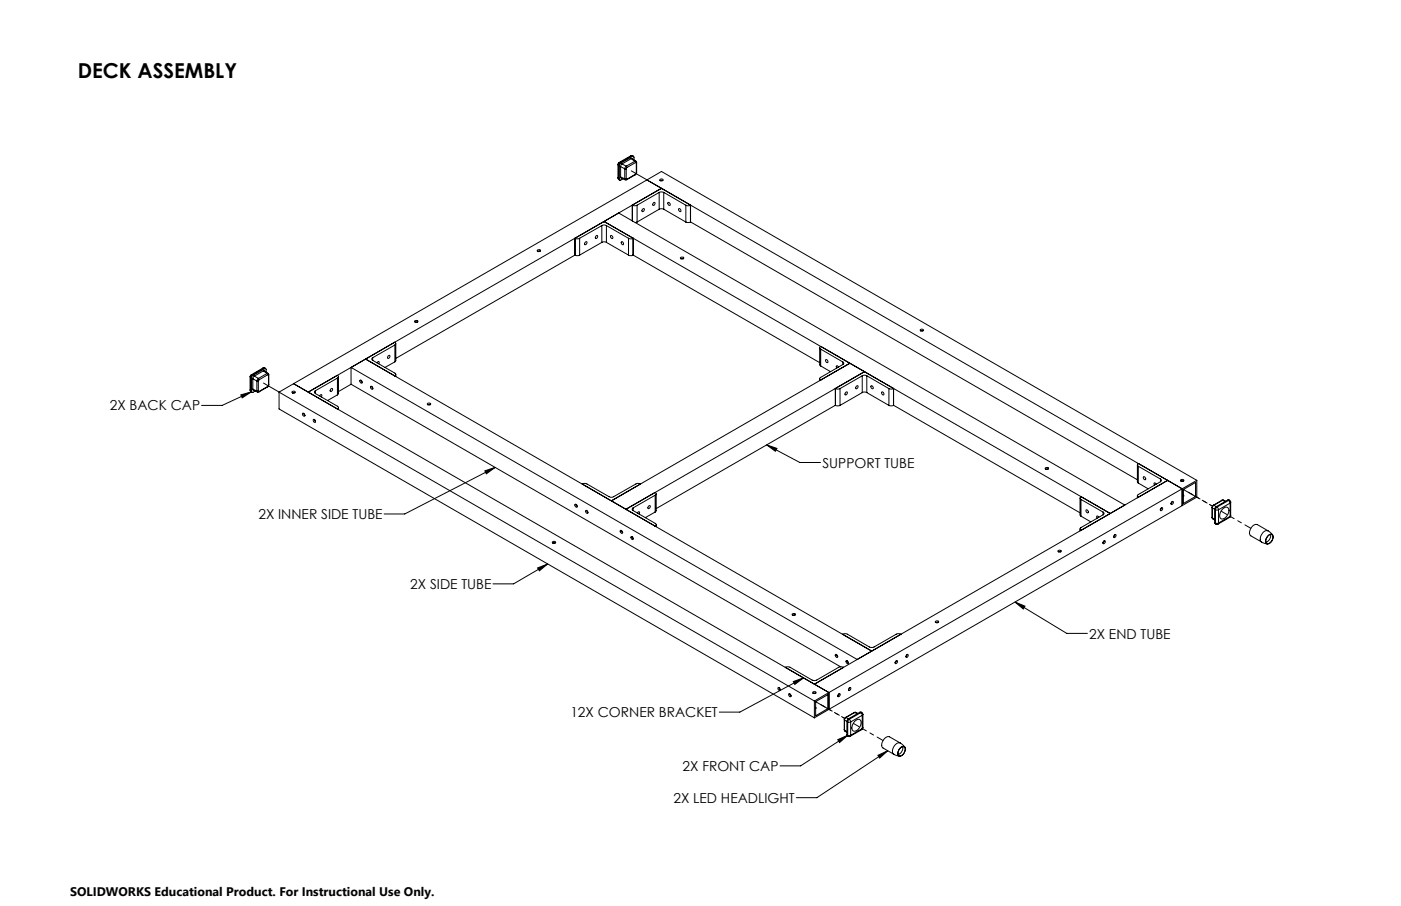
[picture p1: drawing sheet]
<svg xmlns="http://www.w3.org/2000/svg" width="432mm" height="279mm" viewBox="0 0 432 279" stroke-linecap="round" stroke-linejoin="round" font-family="sans-serif">
<g fill="none" stroke="#000" stroke-width=".31">
<path d="M190.5 54.8l.3 .6M190.5 50.7l.1 .3M190.5 54.8l.1 .3M190.5 50.7v4.1M190.6 55.1l.2 .3M190.6 51l.3 .1M190.6 55.1l.3 .1M190.6 51v4.1M190.8 50.1l-.3 .6M190.8 50.1l.3 .1M190.8 55.4l.2 .2M190.9 51.1v4.1"/>
<path d="M191.1 50.2l-.5 .8M191.1 50.2l.2 .1M191.3 54.6l.1 .3 1.3 .6M191.3 51.4l1.2 .7M191.3 51.4v3.2M191.3 54.6l1.2 .5M191.3 50.3l-.4 .8M191.7 50.6l-.4 .8M191.7 50.6l1.3 .7M192 55.1l-.7 .5h-.3l-.1-.4M192.5 52.1h.5M192.5 55.1h.5"/>
<path d="M192.5 55.1l.2 .4M192.5 52.1v3M193 51.3l-.5 .8M193 51.3l.2 .4M193 55.1l.2 .2M193 52.1v3M193.1 55.4l-.4 .1M193.2 51.7l-.2 .4M193.2 55.3l-.1 .1M194.3 48.1h.7M194.3 48.1h.4M194.3 48.1l-3.5 2"/>
<path d="M194.5 48.9h.4l1.1 .8M194.5 48.9l-2.8 1.7M194.5 48.9l1.2 .8M194.7 48.1l-3.6 2.1M194.7 48.1l.2 .2M194.9 48.3h.5v1M194.9 48.3l-3.6 2M195 48.1h-.3M195 48.1l.3 .1M195.7 49.7l.2 .4M195.7 49.7h.3M195.7 49.7l-2.7 1.6"/>
<path d="M195.8 53.9l-2.7 1.5M195.9 50.1l.2 .2M195.9 53.7l-.1 .2M195.9 53.7l-2.7 1.6M195.9 50.1l-2.7 1.6M196 49.7l.2 .4M196.1 53.3l-.2 .4M196.1 50.3v3M196.2 53.2l-.4 .7M196.2 50.1l-.1 .2M196.2 53.2l-.1 .1M196.2 50.1v3.1"/>
<path d="M199.4 55.5l-108.9 62.8M199.4 55.5l4.5 2.6M199.4 55.5l4.5-2.6 165 95.2M199.4 55.5l164.9 95.2M203.2 59.3h1.4M203.2 59.3l-6.8 4M203.2 59.3v5.2M203.5 55.3l.9 .1a.45 .45 0 0 1-.5 .4 .45 .45 0 0 1-.4-.5zM203.5 55.7h.1M203.5 55.7h.8M203.9 58.1l-108.9 62.8-4.5-2.6M203.9 58.1v.1"/>
<path d="M204.6 59.3l6.8 4M204.6 59.3v5.2M165.6 77.2a.55 .55 0 0 1 .6-.2 .55 .55 0 0 1 .4 .4 .56 .56 0 0 1-.6 .2 .56 .56 0 0 1-.4-.4zM165.7 77.5h.7M177.2 73.5l8.9-5.1 9.1 5.1M177.2 78.7l-55.2 31.8M177.2 73.5h.1M177.2 73.5v5.2M177.2 78.7h.1M177.2 73.5l.6 .2 .8-.2M177.2 78.7l.6 .1 .8-.1M178.6 73.5v5.2"/>
<path d="M180.4 74.7l.3-.2a.5 .5 0 0 1 .1 .6 .5 .5 0 0 1-.6 .3zM183.7 72.8l.3-.2a.5 .5 0 0 1 .1 .6 .5 .5 0 0 1-.6 .2zM185.5 69.6l.5-.2 .9 .2M185.5 74.8l.5-.2 .9 .2M185.5 69.6l-6.9 3.9M185.5 69.6v5.2M185.5 74.8l-6.9 3.9M186.2 68.3v.1M186.2 68.3l4.5-2.6 156 90.1-4.5 2.6zM186.9 69.6l6.8 3.9M186.9 69.6v5.2M186.9 74.8l6.8 3.9"/>
<path d="M188.2 72.6a.54 .54 0 0 1 .6 .4 .54 .54 0 0 1-.1 .6l-.5-.4zM191.6 74.5a.46 .46 0 0 1 .5 .3 .46 .46 0 0 1-.3 .6l-.3-.4zM193.7 73.5l.5 .2 .9-.2M193.7 78.7l.5 .1 .9-.1M193.7 73.5v5.2M194.9 63.3l8.8-5.1h.4l8.7 5.1M194.9 63.3h.1M194.9 63.3v4.8M194.9 63.3l.7 .2 .8-.2M194.9 63.3v4.9M195.1 73.5h.1M195.1 73.5v5.2"/>
<path d="M195.1 78.7h.1M195.2 78.7l57.4 33.1M195.2 73.5v5.2M196.4 68.5l-.6 .2M196.4 63.3v5.2M197.9 64.6l.5-.3a.49 .49 0 0 1 .1 .7 .49 .49 0 0 1-.6 .2zM201.4 62.6l.1-.2a.45 .45 0 0 1 .3 .6 .45 .45 0 0 1-.6 .3zM203.2 64.5h1.4M203.2 64.5l-6.8 4M204.6 64.5l6.8 4M205.8 62.5a.49 .49 0 0 1 .7 .2 .49 .49 0 0 1-.2 .7l-.5-.5zM209.2 64.4a.5 .5 0 0 1 .6 .2 .5 .5 0 0 1-.1 .7l-.5-.4z"/>
<path d="M209.7 79.4a.48 .48 0 0 1 .6-.2 .48 .48 0 0 1 .3 .6l-.6 .1zM209.8 79.8h.8M211.4 63.3l.7 .2 .7-.2M211.4 68.5l.7 .2 .7-.2M211.4 63.3v5.2M212.8 68.5l137.8 79.5M212.8 63.3h.1M212.8 63.3v5.2M127.8 99a.57 .57 0 0 1 1 .2 .54 .54 0 0 1-.6 .3 .54 .54 0 0 1-.4-.5zM127.9 99.3h.8M77.1 116.2l.2 .3M77.1 116.2v4.1"/>
<path d="M77.3 116.5l.2 .1M77.3 116.5v4M77.4 115.6l-.3 .6M77.4 115.6h.4M77.5 116.6v4.1M77.8 115.6l-.5 .9M77.8 115.6l.2 .1M77.9 116.8l1.3 .7M77.9 116.8v3.2M78 115.7l-.5 .9M78.4 116l-.5 .8M78.4 116l1.3 .7"/>
<path d="M79.2 117.5h.4M79.2 117.5v3.1M79.6 117.5v3.1M79.7 116.7l-.5 .8M79.7 116.7l.2 .4M79.9 117.1l-.3 .4M81 113.5h.7M81 113.5l.3 .1M81 113.5l-3.6 2.1M81.2 114.4l.3-.1 1.2 .9M81.2 114.4l-2.8 1.6M81.2 114.4l1.1 .8"/>
<path d="M81.3 113.6l-3.5 2M81.3 113.6l.3 .1M81.6 113.7l.4 .1v.9M81.6 113.7l-3.6 2M81.7 113.5l-.4 .1M81.7 113.5l.2 .2M82.3 115.2l.2 .4M82.3 115.2h.4M82.3 115.2l-2.6 1.5M82.4 119.3l-2.6 1.6M82.5 115.6l.3 .1M82.5 119.2l-.1 .1"/>
<path d="M82.5 119.2l-2.6 1.5M82.5 115.6l-2.6 1.5M82.7 115.2l.1 .4M82.8 118.8l-.3 .4M82.8 115.7v3.1M82.8 118.6l-.4 .7M82.8 115.6v.1M82.8 118.6v.2M82.8 115.6v3M90.5 118.3l165 95.3M90.5 118.3l-4.5 2.6M102 119.9l.3-.1a.45 .45 0 0 1 .1 .6 .45 .45 0 0 1-.7 .1z"/>
<path d="M104 116.6a.44 .44 0 0 0 .3-.4 .44 .44 0 0 0-.3-.5l-8.9 5.3 8.9 5.1M104 116.6l-6.8 3.9M104 116.6v5.2M104.3 116.2v5.2l-.3 .4M108.2 118.5l-3.9 2.3M108.2 113.3l4.5-2.6 156 90.1-4.5 2.6zM108.2 118.5l150.9 87.1M108.2 113.3v5.2M110.9 117.3a.45 .45 0 0 1 .6 .2 .45 .45 0 0 1-.2 .6zM111.3 117.3l.4 .6M112.8 110.7v.1M114.3 119.1a.48 .48 0 0 1 .6 .4 .48 .48 0 0 1-.3 .6l-.4-.5z"/>
<path d="M114.6 119.2l.3 .6M114.9 110.3a.43 .43 0 0 0-.3 .4 .43 .43 0 0 0 .3 .4M114.9 111.1l6.8 4a.43 .43 0 0 1 .3 .4 .43 .43 0 0 1-.3 .4M114.9 110.3v.8M116.2 111.9l.6-.4-.1 .7M119.7 109.7l.2-.1a.49 .49 0 0 1 .2 .6 .49 .49 0 0 1-.6 .2zM121.7 106.4a.44 .44 0 0 0 .3-.5 .44 .44 0 0 0-.4-.3l-8.8 5.2 8.9 5.1M121.7 106.4l-6.8 3.9M121.7 106.4v5.2M121.7 115.9h.1M121.7 111.6l-3 1.7M122 106v5.2l-.3 .4"/>
<path d="M122 115.5v.6M252.6 107.3v5.2l.3 .4M252.6 116.8v.6M252.9 107.7a.44 .44 0 0 1-.3-.5 .44 .44 0 0 1 .4-.4l8.8 5.1-.1 .2M252.9 107.7l6.9 3.9M252.9 117.2h.1M252.9 107.7v5.2M252.9 112.9l3.1 1.7M254.5 111a.49 .49 0 0 1 .6 .2 .49 .49 0 0 1-.1 .6l-.5-.3zM257.5 119.8h.1M257.5 119.8v5.2M257.5 119.8h1.4"/>
<path d="M258.4 113.2l-.3-.4h-.3l.1 .7M258.9 119.8v5.2M259.8 112.4l-6.9 4a.42 .42 0 0 0-.3 .4 .42 .42 0 0 0 .3 .4M259.8 111.6a.43 .43 0 0 1 .2 .4 .43 .43 0 0 1-.2 .4M259.8 111.6v.8M261.8 112v.1M261.9 112l-73.5 42.4M263.9 119.1l.3-.2a.51 .51 0 0 1 .2 .7 .51 .51 0 0 1-.7 .2zM265.7 115.9l.5-.2 1 .2M265.7 115.9v5.2M265.7 115.9l-6.8 3.9M266.5 114.6l-73.6 42.5"/>
<path d="M266.5 114.6v.1M266.7 114.8l-.5-.1-8.7 5.1M267.2 115.9l6.8 3.9M267.2 115.9v5.2M268.5 119a.48 .48 0 0 1 .6 .3 .48 .48 0 0 1-.3 .6l-.4-.5zM274 119.8h1.4M274 119.8v5.2M275.4 119.8h.1M275.4 119.8v5.2M283.6 101.7a.56 .56 0 0 1 .6-.2 .56 .56 0 0 1 .4 .4 .54 .54 0 0 1-.5 .2 .54 .54 0 0 1-.5-.4zM283.7 102h.8M74.2 121.8l3.2-.9-2.8 1.8z"/>
<path d="M77.1 120.3l.3 .6M77.1 120.3l.2 .2M77.3 120.5l.1 .4M77.3 120.5l.2 .2M77.4 120.9l.2 .1M77.4 120.9l-8.9 4.1h-6.4M77.9 120l.1 .3 1.3 .6M77.9 120l1.3 .6M78.6 120.6l-.7 .4h-.3l-.1-.3M79.2 120.6h.4M79.2 120.6l.1 .3M79.6 120.6l.3 .1"/>
<path d="M79.8 120.9h-.5M79.9 120.7l-.1 .2M86 120.9l165 95.3M86 120.9v5.2l165 95.3M90 120.8a.54 .54 0 0 1 .6-.2 .54 .54 0 0 1 .4 .4 .56 .56 0 0 1-.6 .2 .56 .56 0 0 1-.4-.4zM90.1 121.1h.1M90.1 121.1h.8M93.3 127.4a.54 .54 0 0 1 .6 .3 .54 .54 0 0 1-.2 .7l-.4-.3zM93.6 127.5l.4 .6M95.1 120.9v.1M96.6 129.3a.56 .56 0 0 1 .6 .4 .56 .56 0 0 1-.2 .6l-.4-.3zM96.9 129.4l.4 .6"/>
<path d="M97.2 120.5a.46 .46 0 0 0-.3 .4 .46 .46 0 0 0 .3 .5M97.2 121.4l6.8 3.9a.42 .42 0 0 1 .3 .4 .42 .42 0 0 1-.3 .4M97.2 120.5v.9M98.5 122.1l.6-.4v.7M104 126.1v.1M104 121.8l-3 1.7M104.3 125.7v.6M131.8 124.4l.9 .1a.45 .45 0 0 1-.5 .4 .45 .45 0 0 1-.4-.5zM131.8 124.8h.8M236.3 137.2l3.2 1.1-.5 .9zM236.3 137.2l10.2 5.4h6.4M257.5 125l-55.3 31.8"/>
<path d="M257.5 125h.1M257.5 125h1.4M260.7 121l.2-.2a.51 .51 0 0 1 .2 .7 .51 .51 0 0 1-.6 .2zM265.7 121.1l.5-.2 1 .2M265.7 121.1l-6.8 3.9M267.2 121.1l6.8 3.9M271.8 120.9a.47 .47 0 0 1 .6 .3 .47 .47 0 0 1-.3 .6l-.4-.5zM274 125h1.4M275.4 125l57.5 33.2M149.4 145.2l3.2-1.1-2.7 2zM152.6 144.1l-27.9 14.4h-6.3M177.2 155.6a.51 .51 0 0 1 .6 .2 .51 .51 0 0 1-.1 .7l-.4-.4z"/>
<path d="M177.6 155.5l.3 .7M179.5 149.3l1.3-.1 7.4 4.2 .9-.2 7-4 1.3 .1-8.8 5.1zM180.6 157.4a.46 .46 0 0 1 .6 .3 .46 .46 0 0 1-.3 .6l-.4-.5zM180.8 157.4l.4 .7M193.1 157.1h.1M195.1 156.6a.43 .43 0 0 0-.3 .4 .43 .43 0 0 0 .3 .4M195.1 157.4l6.8 4a.42 .42 0 0 1 .3 .4 .42 .42 0 0 1-.3 .4M195.1 156.6v.8M196.5 158.2l.5-.4v.7M197.4 149.3h.1M199.9 156.1l.3-.2a.52 .52 0 0 1 .1 .6 .52 .52 0 0 1-.6 .3zM201.9 152.7a.44 .44 0 0 0 .3-.4 .44 .44 0 0 0-.3-.4l-8.8 5v.3"/>
<path d="M201.9 152.7l-6.8 3.9M201.9 152.7v5.2M201.9 157.9l-3 1.7M202.2 152.3v5.2l-.3 .4M322.2 144.4a.47 .47 0 0 1 .5-.3 .47 .47 0 0 1 .3 .6h-.6zM322.3 144.7h.7M332.9 153.6v5.2l.3 .4M333.2 154a.44 .44 0 0 1-.3-.4 .44 .44 0 0 1 .3-.4l8.9 5.2-8.9 5.1M333.2 154l6.8 3.9M333.2 154v5.2M333.2 159.2l3 1.7M334.8 157.2a.46 .46 0 0 1 .6 .3 .46 .46 0 0 1-.3 .6l-.4-.4z"/>
<path d="M338.7 159.5l-.6-.4v.7M340 158.8l-6.8 3.9a.43 .43 0 0 0-.3 .4 .43 .43 0 0 0 .3 .4M340 157.9a.43 .43 0 0 1 .3 .4 .43 .43 0 0 1-.3 .5M340 157.9v.9M342.1 158.4h.1M350.6 143.4v5.2l.2 .4M350.6 152.9v.6M350.8 143.8a.44 .44 0 0 1-.2-.5 .44 .44 0 0 1 .3-.4l8.8 5.3-8.9 5.1M350.8 143.8l6.9 3.9M350.8 143.8v5.2M350.8 153.3v.1M350.8 149l3.1 1.7"/>
<path d="M352.5 147a.48 .48 0 0 1 .6 .3 .48 .48 0 0 1-.4 .6l-.3-.4zM356.3 149.3l-.5-.4v.7M357.7 148.6l-6.9 3.9a.43 .43 0 0 0-.2 .4 .43 .43 0 0 0 .2 .4M357.7 147.7a.43 .43 0 0 1 .3 .4 .43 .43 0 0 1-.3 .5M357.7 147.7v.9M357.8 156.7l.3-.2a.5 .5 0 0 1 .1 .7 .5 .5 0 0 1-.6 .2zM358 156.6l-.4 .6M359.7 148.1v.1M361 154.9l.4-.3a.49 .49 0 0 1 .2 .7 .49 .49 0 0 1-.7 .2zM361.3 154.7l-.4 .6M364 147.9l.8 .1a.48 .48 0 0 1-.4 .4 .48 .48 0 0 1-.5-.4zM364 148.3h.7"/>
<path d="M364.3 150.7v5.2M364.3 150.7l-4.4-2.6-108.9 62.9 4.5 2.6M364.3 150.7l-108.8 62.9M364.3 155.9l-108.8 62.9M364.7 152.7l.2 .2-.2 .2M364.7 151l3.8 2.1M364.7 151v4.3l3.8-2.2M364.7 151l3.8-2.2v4.3M368.9 148.1l-4.6 2.6M368.9 148.1v5.2l-4.6 2.6M373.6 159.6l.2 .4M373.6 156.5l.1 .1"/>
<path d="M373.6 159.6l.1 .1M373.6 156.5v3.1M373.7 159.7l.1 .3M373.7 156.6v3.1M373.7 156.6l.7 .5M373.7 159.7l.7 .5M373.8 160l.6 .4M374 155.8l-.4 .7M374 155.8h.1M374.1 155.8l-.4 .8M374.1 155.8l.8 .4M374.4 157.1l.2 .1"/>
<path d="M374.4 157.1v4.1M374.6 157.2h1M374.6 157.2v4.1M374.9 156.2l-.5 .9M374.9 156.2l.2 .2M375.1 156.4l-.5 .8M375.1 156.4l.5 .8M375.6 157.2v4.1M376.6 154.3h.4M376.6 154.3h.2M376.6 154.3l-2.6 1.5M376.8 154.3l1 .3"/>
<path d="M376.8 154.3l-2.7 1.5M376.8 154.3l.8 .4M376.8 157a1.1 1.1 0 0 1 1.7-.4 1.1 1.1 0 0 1 .1 1.7 2 2 0 0 1-2.3 1.6 2.27 2.27 0 0 1 .5-2.9zM378.4 154.2l.6 .1M378.4 154.2l.2 .1M378.4 154.2l-3.5 2M378.6 154.3l.5 .9M378.6 154.3l-3.5 2.1M379 154.3l.3 .6M379 154.3h-.4M379 159.6l-3.6 2M379.1 159.2l-.1 .4"/>
<path d="M379.1 155.2l-3.5 2M379.1 155.2v4M379.1 159.2l-3.5 2.1M379.3 159l-.3 .6M379.3 154.9l-.2 .3M379.3 159l-.2 .2M379.3 154.9v4.1M165.7 175.2l3.1-1.3-2.6 2.1zM168.8 173.9l-10.5 6.2h-6.4M170.3 167.1a.47 .47 0 0 1 .5-.2 .47 .47 0 0 1 .3 .6h-.6zM170.4 167.5h.7M191.2 163.5a.48 .48 0 0 1 .7 .4 .48 .48 0 0 1-.4 .6l-.3-.5z"/>
<path d="M191.5 163.6l.4 .7M194.6 165.5a.47 .47 0 0 1 .5 .3 .47 .47 0 0 1-.3 .6l-.3-.5zM194.8 165.5l.4 .7M201.9 162.2h.1M201.9 162.2v.1M202.2 161.8v.6M326.1 169.8a.48 .48 0 0 1 .6-.2 .48 .48 0 0 1 .3 .6h-.8zM326.2 170.2h.8M332.9 163.1v.6M333.2 163.5h.1M340.1 166.9l.3-.2a.51 .51 0 0 1 .2 .7 .51 .51 0 0 1-.7 .2zM340.3 166.8l-.4 .6"/>
<path d="M343.5 165l.2-.2a.51 .51 0 0 1 .2 .7 .51 .51 0 0 1-.6 .2zM343.6 164.9l-.4 .6M374.4 161.2l.4 .4M374.4 161.2l.2 .1M374.6 161.3h1M374.6 161.3l.2 .3M374.8 161.6h.6M375.6 161.3l-.2 .3M386 162.2l.8-.4h.7l3.3 1.9a2.33 2.33 0 0 0-2 3.4l-3.3-1.9a2.16 2.16 0 0 1 .5-3zM388.8 167.1l1.8 .6M390.8 163.7l1.5 1.3M390.9 165.1a.87 .87 0 0 1 1.3-.2 .87 .87 0 0 1 .1 1.2 1.58 1.58 0 0 1-2.1 1.5l-.1-.6 .1-.8z"/>
<path d="M391 165.1a.81 .81 0 0 1 1.1-.1 .81 .81 0 0 1 .2 1.1 1.49 1.49 0 0 1-2 1.4l-.2-.6 .1-.7zM391.6 164.8a2.19 2.19 0 0 1-1.4 2.5M244.2 189.4a.57 .57 0 0 1 .9 .2 .54 .54 0 0 1-.5 .2 .54 .54 0 0 1-.4-.4zM244.3 189.7h.7M259.7 195.6l1.3-.1 7.5 4.2 .9-.2 7-4 1.3 .1-8.8 5.1h-.4M288.3 191.7a.47 .47 0 0 1 .6-.3 .47 .47 0 0 1 .3 .6l-.6 .1zM288.4 192h.8M312.8 185.7l3.1 1.2-.5 .9zM312.8 185.7l16 9.6h6.3M239.9 212a.48 .48 0 0 1 .6 .3 .48 .48 0 0 1-.4 .6l-.3-.5zM240.1 212.1l.4 .6M242 205.8l1.3-.1 7 4 .7 .2 .7-.2 6.8-3.9 .9-.2 .6 .2-8.8 5.1h-.4"/>
<path d="M243.1 214a.45 .45 0 0 1 .6 .2 .45 .45 0 0 1-.3 .6zM243.4 214l.4 .6M244.5 210.2l3.1-1.1-2.6 2zM247.7 209.1l-19.7 10.5h-6.3M250.6 213.4l.9 .1a.5 .5 0 0 1-.5 .4 .5 .5 0 0 1-.5-.4zM251 216.2v5.2M251.4 213.8h-.8M251.4 218.1v.4M251.4 216.4v4.3l3.7-2.2M251.4 216.4l3.7-2.2v4.3M251.4 216.4l3.7 2.1M255.5 213.6l-4.5 2.6"/>
<path d="M255.5 213.6v5.2M255.5 218.8l-4.5 2.6M257.5 201.8a.56 .56 0 0 1 .6 .4 .56 .56 0 0 1-.1 .6l-.5-.4zM257.8 201.9l.4 .6M258.4 214.1l.3-.2a.44 .44 0 0 1 .1 .7 .44 .44 0 0 1-.6 0zM258.6 214l-.4 .6M260.8 203.7a.54 .54 0 0 1 .6 .4 .54 .54 0 0 1-.2 .6l-.4-.4zM261.1 203.8l.4 .6M261.7 212.2l.3-.2a.44 .44 0 0 1 .2 .7 .44 .44 0 0 1-.7 0zM261.9 212.1l-.4 .6M263.2 219.7h.2M263.2 219.7l-2.6 1.6"/>
<path d="M263.4 219.7l-2.7 1.6M263.4 219.7l.8 .4M263.7 219.7h-.5M263.7 219.7h-.3M263.7 219.7l.7 .3M265 219.6l-3.5 2.1-.4 .4-.1 4.5M265 219.6l.6 .1M265 219.6l.3 .2M265.3 219.8l.4 .8M265.3 219.8l-3.6 2M265.6 219.7l.4 .6M265.6 219.7l-.3 .1"/>
<path d="M276.1 203.9l.3-.2a.51 .51 0 0 1 .1 .6 .51 .51 0 0 1-.6 .3zM276.3 203.8l-.4 .6M279.4 202l.3-.2a.52 .52 0 0 1 .1 .6 .52 .52 0 0 1-.6 .3zM279.6 201.9l-.4 .6M258.2 228.1l3.1-1.3-2.5 2.2zM260.2 225l.2 .4M260.2 222l.1 .1M260.2 225l.1 .1M260.2 222v3M260.3 225.1l.1 .3M260.3 222.1l1 .5M260.3 222.1v3"/>
<path d="M260.3 225.1l.7 .6M260.4 225.4l.6 .5M260.6 221.3l-.4 .7M260.6 221.3h.1M260.7 221.3l-.4 .8M260.7 221.3l1 .5M261 226.6l.4 .4M261 226.6l.3 .2M261.3 222.6h.9M261.3 226.8h.9M261.3 226.8l.1 .2M261.3 222.6v4.2"/>
<path d="M261.3 226.8l-14.5 9.4h-6.4M261.4 227h.6M261.7 221.8l.5 .8M261.7 221.8l-.4 .8M262.2 226.8l-.2 .2M262.2 222.6v4.2M263.5 222.4l.3-.3a.96 .96 0 0 1 1.3-.1 .96 .96 0 0 1 .3 1.3 2.26 2.26 0 0 1-2.5 2.1 2.31 2.31 0 0 1 .6-3zM265.6 225l-3.6 2M265.7 224.7l-.1 .3M265.7 220.6l-3.5 2M265.7 224.7l-3.5 2.1M265.7 220.6v4.1"/>
<path d="M266 224.4l-.4 .6M266 220.3l-.3 .3M266 224.4l-.3 .3M266 220.3v4.1M270.6 232.9l3-1.4-2.5 2.3zM273.6 231.5l-21.8 14.5h-6.4M275.4 232.6l1.9 .6M277.3 230.9l.3-.3a.81 .81 0 0 1 1.1-.2 .81 .81 0 0 1 .2 1.1 1.57 1.57 0 0 1-1.9 1.5l-.2-.9zM277.5 229.2l1.4 1.2M277.5 229.1l-3.4-1.9a2.42 2.42 0 0 0-2.1 3.3l3.4 2.1M277.5 229.1a2.33 2.33 0 0 0-2.1 3.5M277.5 230.6a.85 .85 0 0 1 1.2-.3 .85 .85 0 0 1 .3 1.2 1.62 1.62 0 0 1-2.1 1.5l-.2-.9z"/>
<path d="M278.2 230.3a2.3 2.3 0 0 1-1.4 2.4"/>
</g>
<path d="M270.6 232.9l3-1.4-2.5 2.3zM258.2 228.1l3.1-1.3-2.5 2.2zM74.2 121.8l3.2-.9-2.8 1.8zM165.7 175.2l3.1-1.3-2.6 2.1zM244.5 210.2l3.1-1.1-2.6 2zM236.3 137.2l3.2 1.1-.5 .9zM149.4 145.2l3.2-1.1-2.7 2zM312.8 185.7l3.1 1.2-.5 .9z" fill="#000"/>
<path d="M367.1 152.3l6.6 3.8M253.8 217.7l6.5 3.8" fill="none" stroke="#000" stroke-width=".31" stroke-dasharray="6.3 1.3 1.3 1.3 1.3 1.3" stroke-dashoffset="5.7"/>
<path d="M376.3 157.6l9.2 5.3M263 223.1l9.2 5.3" fill="none" stroke="#000" stroke-width=".31" stroke-dasharray="6.3 1.3 1.3 1.3 1.3 1.3" stroke-dashoffset="4.2"/>
<path d="M366.3 151.8l7.4 4.3M252.9 217.3l7.4 4.2" fill="none" stroke="#000" stroke-width=".31" stroke-dasharray="6.3 1.3 1.3 1.3 1.3 1.3" stroke-dashoffset="5.2"/>
<path d="M199.4 55.5l-4.8-2.8M86 120.9l-4.8-2.8" fill="none" stroke="#000" stroke-width=".31" stroke-dasharray="6.3 1.3 1.3 1.3 1.3 1.3"/>
<text font-size="6.3" x="24" y="24">DECK ASSEMBLY</text>
<g font-size="4.2">
<text x="33.8" y="126.6">2X BACK CAP</text>
<text x="253.5" y="144.2">SUPPORT TUBE</text>
<text x="79.7" y="160.1">2X INNER SIDE TUBE</text>
<text x="126.5" y="181.6">2X SIDE TUBE</text>
<text x="335.7" y="197">2X END TUBE</text>
<text x="175.8" y="221.2">12X CORNER BRACKET</text>
<text x="210.4" y="237.8">2X FRONT CAP</text>
<text x="207.6" y="247.6">2X LED HEADLIGHT</text>
</g>
<text font-size="3.8" x="21.6" y="276.3">SOLIDWORKS Educational Product. For Instructional Use Only.</text>
</svg>
